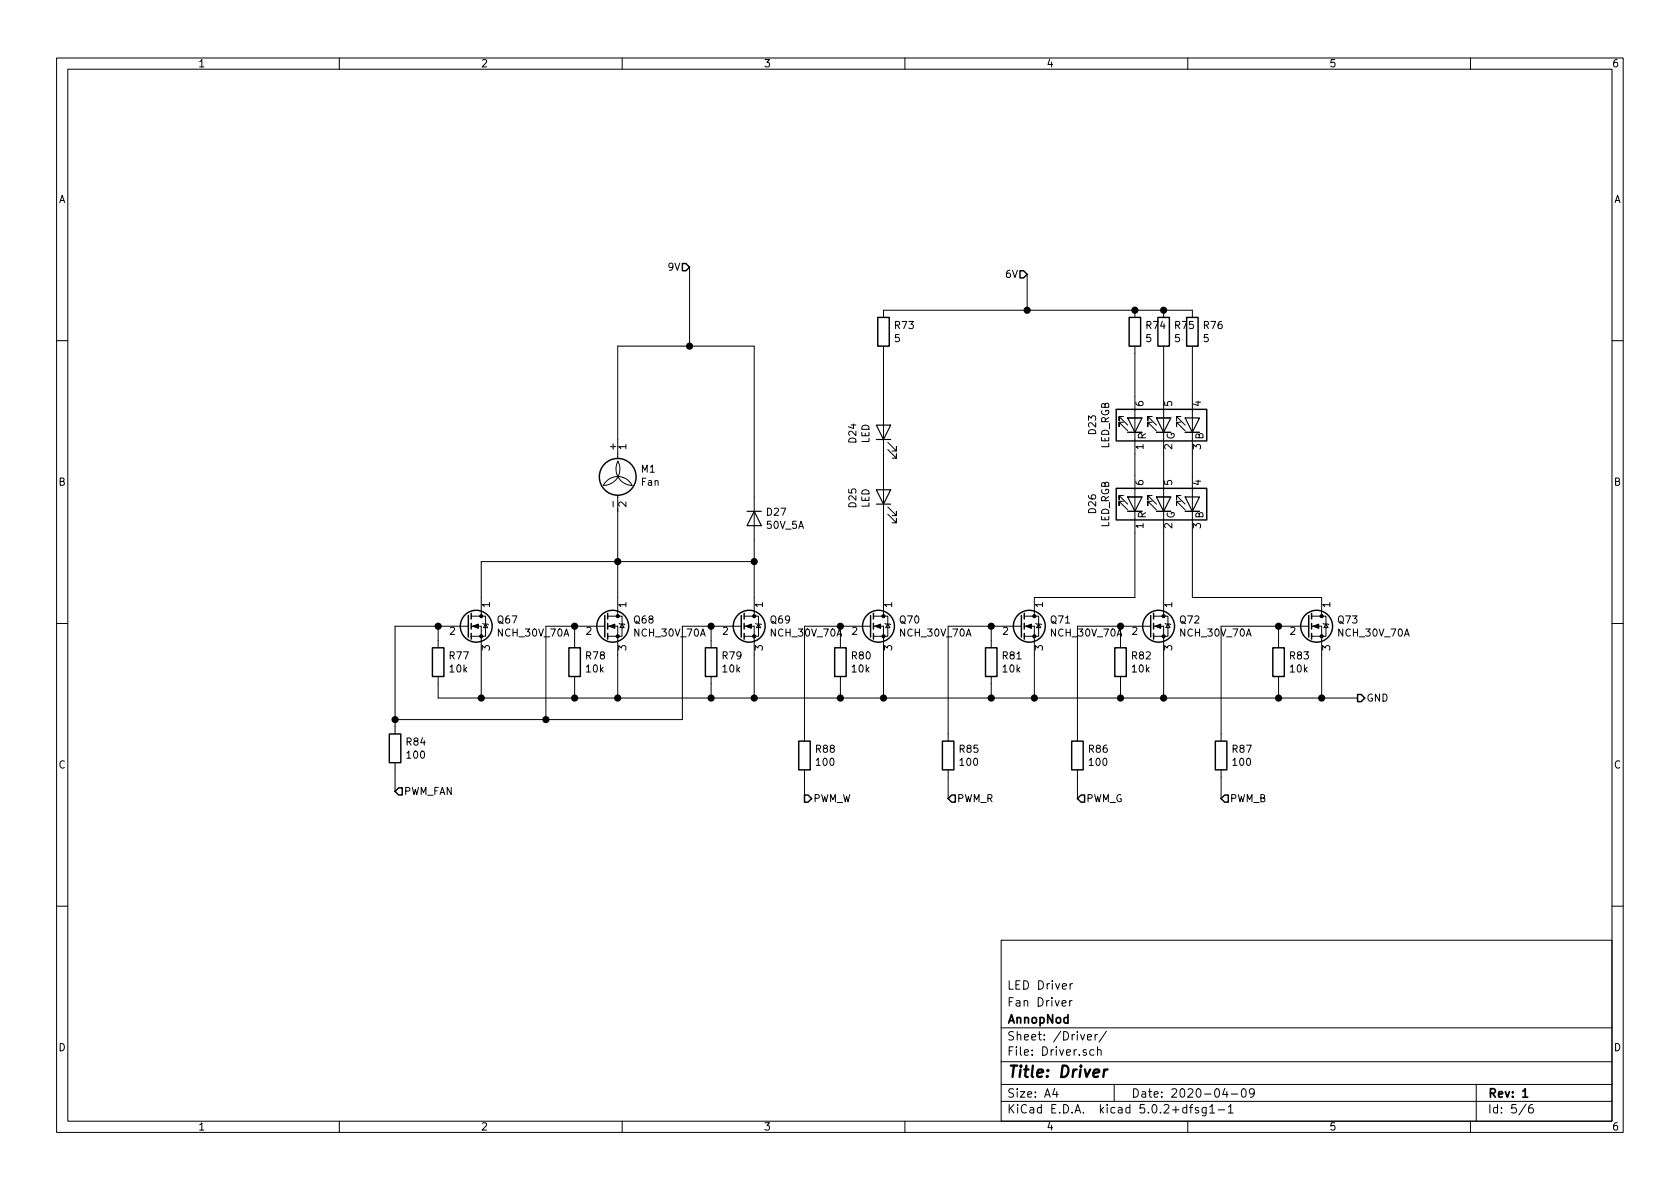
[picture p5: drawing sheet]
<svg xmlns="http://www.w3.org/2000/svg" width="297mm" height="210mm" viewBox="0 0 297 210" stroke-linecap="round" stroke-linejoin="round" font-family="sans-serif">
<g fill="none" stroke="#000" stroke-width=".18">
<path d="M10 10.3h277v189.9h-277zM12 12.2h273v186.1h-273zM60 10.3v1.9M110 10.3v1.9M160 10.3v1.9M210 10.3v1.9M260 10.3v1.9M121.9 47.2v14M156.2 56.1v-1.2h54.6v1.2M181.6 48.5v6.4M200.7 54.9v1.2M205.7 54.9v1.2"/>
<path d="M10 60.2h2M156.2 61.2v47.8M157 79.5l1.5 1.5v-.7v.7h-.8M157 78.2l1.5 1.6v-.8v.8h-.8M198.6 74.7h-.7v.7v-.7l1.5 1.5M198.6 73.7h-.7v.7v-.7l1.5 1.5M199.4 73.9h2.5zM199.4 73.9h.1M199.4 76.4h2.5M200.7 61.2v44.5h-17.8v3.3M203.7 74.7h-.8v.7v-.7l1.6 1.5M203.7 73.7h-.8v.7v-.7l1.6 1.5"/>
<path d="M204.5 73.9h2.5zM204.5 73.9h.1M204.5 76.4h2.5M205.7 61.2v47.8M208.8 74.7h-.8v.7v-.7l1.5 1.5M208.8 73.7h-.8v.7v-.7l1.5 1.5M209.5 76.4h2.6M210.8 61.2v44.5h22.9v3.3M285 60.2h2M109.2 81.5a2.86 2.86 0 0 1-2.5 4.3 2.85 2.85 0 0 1 2.5-1.5 2.85 2.85 0 0 1 2.6 1.5 2.9 2.9 0 0 1-2.5-4.2M109.2 81.1v-19.9h24.1v47.8M109.2 87.6v21.4"/>
<path d="M133.3 99.3h-48.2v9.7M157 90.9l1.5 1.6v-.8v.8h-.8M157 89.7l1.5 1.5v-.8v.8h-.8M198.6 88.6h-.7v.8v-.8l1.5 1.6M198.6 87.6h-.7v.8v-.8l1.5 1.5M199.4 87.9h2.5zM199.4 87.9h.1M199.4 90.4h2.5M203.7 88.6h-.8v.8v-.8l1.6 1.6M203.7 87.6h-.8v.8v-.8l1.6 1.5M204.5 87.9h2.5zM204.5 87.9h.1"/>
<path d="M204.5 90.4h2.5M208.8 88.6h-.8v.8v-.8l1.5 1.6M208.8 87.6h-.8v.8v-.8l1.5 1.5M209.5 90.4h2.6M10 110.3h2M77.5 110.7v3.8M77.5 119.6v3.8h162.5M82.5 110.7h-12.7v19.1M82.6 110.7h.2M83.3 110.7h1.8v12.7M83.3 109h1.8M85.1 109h.8v3.5h-2.6"/>
<path d="M85.3 110.2l.2 .2h.7l.2 .1M85.9 110.4l.3 .6h-.7zM101.6 110.7v3.8M101.6 119.6v3.8M106.7 110.7h-10.2v16.5M106.7 110.7h.2M107.4 110.7h1.8v12.7M107.4 109h1.8M109.2 109h.8v3.5h-2.6M109.5 110.2l.1 .2h.8l.1 .1M110 110.4l.4 .6h-.8zM125.7 110.7v3.8"/>
<path d="M125.7 119.6v3.8M130.8 110.7h-10.2v16.5h-50.8M130.9 110.7h.2M131.6 110.7h1.7v12.7M131.6 109h1.7M133.3 109h.8v3.5h-2.5M133.6 110.2l.1 .2h.8l.1 .1M134.1 110.4l.4 .6h-.8zM148.6 113.3v1.2M148.6 119.6v3.8M153.7 110.7h-11.5v20.4M153.7 110.7h.2"/>
<path d="M154.4 110.7h1.8v12.7M154.4 109h1.8M156.2 109h.8v3.5h-2.6M156.5 110.2l.1 .2h.8l.1 .1M157 110.4l.4 .6h-.8zM175.3 110.7v3.8M175.3 119.6v3.8M180.3 110.7h-12.7v20.4M180.4 110.7h.2M181.1 110.7h1.8v12.7M181.1 109h1.8M182.9 109h.7v3.5h-2.5"/>
<path d="M183.1 110.2l.2 .2h.7l.1 .1M183.6 110.4l.4 .6h-.7zM198.1 113.3v1.2M198.1 119.6v3.8M203.2 110.7h-12.7v20.4M203.3 110.7h.2M204 110.7h1.7v12.7M204 109h1.7M205.7 109h.8v3.5h-2.5M206 110.2l.1 .2h.8l.1 .1M206.5 110.4l.4 .6h-.8zM226.1 110.7v3.8"/>
<path d="M226.1 119.6v3.8M231.1 110.7h-15.2v20.4M231.2 110.7h.2M231.9 110.7h1.8v12.7M231.9 109h1.8M233.7 109h.7v3.5h-2.5M233.9 110.2l.2 .2h.7l.1 .1M234.4 110.4l.4 .6h-.7zM285 110.3h2M69.8 134.9v5M142.2 136.1v5.1M167.6 136.1v5.1"/>
<path d="M190.5 136.1v5.1M215.9 136.1v5.1M10 160.2h2M177 166.3h108v32h-108zM187.8 177.4l.7-.1-.1-.3-.4-.1-.2 .2v.7h.6M189.1 176.9v1M189.2 173.9v1M189.6 176.9l-.5 .3M189.6 173.9l-.3 .1-.1 .2M285 160.2h2M60 198.3v1.9M110 198.3v1.9"/>
<path d="M160 198.3v1.9M177 194.8h108M177 191.8h108M177 187.8h108M177 181.8h108M186.5 192.5l-.4 1h1M186.8 193v1M192.3 183.4l.7-.1-.1-.3-.4-.1-.2 .2v.7h.6M193.4 185.7l-.4-.1-.3 .3 .1 .6 .2 .1 .4-.1M193.6 182.9v1M194.1 185.7l.2-.1 .3 .1 .1 .9M194.1 182.9l-.5 .3"/>
<path d="M194.1 185.1v1.5M195.6 182.3l-1.3 2M197 191.8v3M210 198.3v1.9M210.3 195.8h.6M210.9 195.3l-.4 .2v1.3M211.9 195.9l-.4-.1-.2 .2 .1 .3 .5 .1v.3h-.6M213.3 195.8v1.2l-.3 .3h-.4M213.3 195.9l-.5-.1-.3 .3 .1 .6 .2 .1 .5-.1M213.9 195.8l.4-.5v1.5M213.9 196.8h.9M215.4 196.3h1.1"/>
<path d="M216.6 192.5l-.4 1h.9M216.9 193v1M217.2 195.8l.4-.5v1.5M217.2 196.8h.8M217.7 193.5h1.1M219.6 192.7l.4-.2a.94 .94 0 0 1 0 1.5 .82 .82 0 0 1-.4-1.3zM221.8 193.2l-.3 .3h-.3l-.3-.3v-.4l.2-.2 .4-.1 .2 .2a1.13 1.13 0 0 1-.2 1.2l-.4 .1M260 198.3v1.9M261 191.8v6.5M269.8 195.2l-1.2 2M271 195.3a.62 .62 0 0 0-.7 .7v.7l.3 .1 .4-.1 .1-.5-.1-.2-.4-.1-.3 .3"/>
</g>
<path d="M269.2 193l.5-.5v1.5M269.2 194h.9" fill="none" stroke="#000" stroke-width=".3"/>
<path d="M195.2 189.1l-.1 1.3M195.8 189.1a.55 .55 0 0 0-.6 .4" fill="none" stroke="#000" stroke-width=".41"/>
<g fill="none" stroke="#000" stroke-width=".25">
<path d="M120.6 46.6h.7l.6 .6-.6 .7h-.7zM155.2 56.1h2v5.1h-2zM180.3 47.9h.7l.6 .6-.6 .6h-.7zM199.6 56.1h2.1v5.1h-2.1zM204.7 56.1h2.1v5.1h-2.1zM209.8 56.1h2v5.1h-2zM197.4 72.4h16v5.6h-16zM197.4 86.4h16v5.5h-16zM76.5 114.5h2v5.1h-2zM82.8 108.8v3.8M83.3 108.5v1M83.3 110.2v1"/>
<path d="M83.3 112v1M100.6 114.5h2v5.1h-2zM106.9 108.8v3.8M107.4 108.5v1M107.4 110.2v1M107.4 112v1M124.7 114.5h2v5.1h-2zM131.1 108.8v3.8M131.6 108.5v1M131.6 110.2v1M131.6 112v1M147.6 114.5h2v5.1h-2z"/>
<path d="M153.9 108.8v3.8M154.4 108.5v1M154.4 110.2v1M154.4 112v1M174.2 114.5h2.1v5.1h-2.1zM180.6 108.8v3.8M181.1 108.5v1M181.1 110.2v1M181.1 112v1M197.1 114.5h2v5.1h-2zM203.5 108.8v3.8M204 108.5v1"/>
<path d="M204 110.2v1M204 112v1M225 114.5h2.1v5.1h-2.1zM231.4 108.8v3.8M231.9 108.5v1M231.9 110.2v1M231.9 112v1M68.8 129.8h2.1v5.1h-2.1zM70.5 139.3h.6v1.3h-.6l-.7-.7zM141.2 131.1h2.1v5h-2.1zM166.6 131.1h2.1v5h-2.1zM189.5 131.1h2v5h-2z"/>
<path d="M214.9 131.1h2v5h-2zM240 122.8h.7l.6 .6-.6 .7h-.7zM142.2 140.6h.7l.6 .6-.6 .7h-.7zM168.3 140.6h.6v1.3h-.6l-.7-.7zM191.1 140.6h.7v1.3h-.7l-.6-.7zM216.5 140.6h.7v1.3h-.7l-.6-.7z"/>
<circle cx="109.2" cy="84.3" r="3.3"/>
<circle cx="84.2" cy="110.7" r="2.82"/>
<circle cx="108.3" cy="110.7" r="2.82"/>
<circle cx="132.5" cy="110.7" r="2.82"/>
<circle cx="155.3" cy="110.7" r="2.82"/>
<circle cx="182" cy="110.7" r="2.82"/>
<circle cx="204.9" cy="110.7" r="2.82"/>
<circle cx="232.8" cy="110.7" r="2.82"/>
</g>
<g fill="none" stroke="#000" stroke-width=".2">
<path d="M154.9 75.2h2.6l-1.3 2.5zM154.9 77.7h2.6M199.4 73.9h2.5l-1.2 2.5zM199.4 76.4h2.5M204.5 73.9h2.5l-1.3 2.5zM204.5 76.4h2.5M209.5 73.9h2.6l-1.3 2.5zM209.5 76.4h2.6M132.1 90.4h2.5M133.3 90.4l1.3 2.6h-2.5zM154.9 86.6h2.6l-1.3 2.5zM154.9 89.1h2.6"/>
<path d="M199.4 87.9h2.5l-1.2 2.5zM199.4 90.4h2.5M204.5 87.9h2.5l-1.3 2.5zM204.5 90.4h2.5M209.5 87.9h2.6l-1.3 2.5zM209.5 90.4h2.6"/>
</g>
<g fill="#000" stroke="#000" stroke-width=".18">
<path d="M83.6 110.7l1-.3v.7zM107.7 110.7l1-.3v.7zM131.8 110.7l1-.3v.7zM154.7 110.7l1-.3v.7zM181.4 110.7l1-.3v.7zM204.2 110.7l1-.3v.7zM232.2 110.7l1-.3v.7z"/>
<circle cx="85.1" cy="112.5" r=".28"/>
<circle cx="85.1" cy="109" r=".28"/>
<circle cx="109.2" cy="109" r=".28"/>
<circle cx="109.2" cy="112.5" r=".28"/>
<circle cx="133.3" cy="109" r=".28"/>
<circle cx="133.3" cy="112.5" r=".28"/>
<circle cx="156.2" cy="112.5" r=".28"/>
<circle cx="156.2" cy="109" r=".28"/>
<circle cx="182.9" cy="112.5" r=".28"/>
<circle cx="182.9" cy="109" r=".28"/>
<circle cx="205.7" cy="109" r=".28"/>
<circle cx="205.7" cy="112.5" r=".28"/>
<circle cx="233.7" cy="112.5" r=".28"/>
<circle cx="233.7" cy="109" r=".28"/>
</g>
<g fill="#000" stroke="#000" stroke-width=".25">
<circle cx="181.6" cy="54.9" r=".51"/>
<circle cx="200.7" cy="54.9" r=".51"/>
<circle cx="205.7" cy="54.9" r=".51"/>
<circle cx="121.9" cy="61.2" r=".51"/>
<circle cx="109.2" cy="99.3" r=".51"/>
<circle cx="133.4" cy="99.3" r=".51"/>
<circle cx="77.5" cy="110.7" r=".51"/>
<circle cx="101.6" cy="110.7" r=".51"/>
<circle cx="125.7" cy="110.7" r=".51"/>
<circle cx="148.6" cy="110.7" r=".51"/>
<circle cx="175.3" cy="110.7" r=".51"/>
<circle cx="198.1" cy="110.7" r=".51"/>
<circle cx="226.1" cy="110.7" r=".51"/>
<circle cx="69.9" cy="127.2" r=".51"/>
<circle cx="85.1" cy="123.4" r=".51"/>
<circle cx="96.5" cy="127.2" r=".51"/>
<circle cx="101.6" cy="123.4" r=".51"/>
<circle cx="109.2" cy="123.4" r=".51"/>
<circle cx="125.7" cy="123.4" r=".51"/>
<circle cx="133.4" cy="123.4" r=".51"/>
<circle cx="148.6" cy="123.4" r=".51"/>
<circle cx="156.2" cy="123.4" r=".51"/>
<circle cx="175.3" cy="123.4" r=".51"/>
<circle cx="182.9" cy="123.4" r=".51"/>
<circle cx="198.1" cy="123.4" r=".51"/>
<circle cx="205.7" cy="123.4" r=".51"/>
<circle cx="226.1" cy="123.4" r=".51"/>
<circle cx="233.7" cy="123.4" r=".51"/>
</g>
<text font-size="2.8" x="178" y="190.5">Title: Driver</text>
<g font-size="2.1">
<text x="178" y="178">Fan Driver</text>
<text x="178" y="175">LED Driver</text>
<text x="178" y="184">Sheet: /Driver/</text>
<text x="178" y="181">AnnopNod</text>
<text x="178" y="186.7">File: Driver.sch</text>
<text x="178" y="196.9">KiCad E.D.A. kicad 5.0.2+dfsg1-1</text>
<text x="178" y="194.1">Size: A4</text>
<text x="200" y="194.1">Date: 2020-04-09</text>
<text x="263" y="194.1">Rev: 1</text>
<text x="263" y="196.9">Id: 5/6</text>
</g>
<g font-size="1.8">
<text x="35" y="11.9">1</text>
<text x="85" y="11.9">2</text>
<text x="135" y="11.9">3</text>
<text x="185" y="11.9">4</text>
<text x="235" y="11.9">5</text>
<text x="285" y="11.9">6</text>
<text x="10.4" y="35.9">A</text>
<text x="285.4" y="35.9">A</text>
<text x="118.2" y="47.9">9V</text>
<text x="177.9" y="49.1">6V</text>
<text x="158.3" y="58.2">R73</text>
<text x="202.7" y="58.2">R74</text>
<text x="207.8" y="58.2">R75</text>
<text x="212.9" y="58.2">R76</text>
<text x="158.2" y="60.5">5</text>
<text x="202.6" y="60.5">5</text>
<text x="207.7" y="60.5">5</text>
<text x="212.8" y="60.5">5</text>
<text x="202.2" y="71.9" transform="rotate(-90 202.2 71.9)">6</text>
<text x="207.3" y="71.9" transform="rotate(-90 207.3 71.9)">5</text>
<text x="212.3" y="71.9" transform="rotate(-90 212.3 71.9)">4</text>
<text x="193.8" y="76.8" transform="rotate(-90 193.8 76.8)">D23</text>
<text x="202.6" y="77.7" transform="rotate(-90 202.6 77.7)">R</text>
<text x="207.7" y="77.8" transform="rotate(-90 207.7 77.8)">G</text>
<text x="212.8" y="77.7" transform="rotate(-90 212.8 77.7)">B</text>
<text x="109" y="79.5" transform="rotate(-90 109 79.5)">+</text>
<text x="110.7" y="79.5" transform="rotate(-90 110.7 79.5)">1</text>
<text x="113.4" y="83.6">M1</text>
<text x="151.4" y="78.3" transform="rotate(-90 151.4 78.3)">D24</text>
<text x="153.7" y="78.4" transform="rotate(-90 153.7 78.4)">LED</text>
<text x="196.1" y="79.4" transform="rotate(-90 196.1 79.4)">LED_RGB</text>
<text x="202.2" y="79.5" transform="rotate(-90 202.2 79.5)">1</text>
<text x="207.3" y="79.5" transform="rotate(-90 207.3 79.5)">2</text>
<text x="212.3" y="79.5" transform="rotate(-90 212.3 79.5)">3</text>
<text x="10.4" y="85.9">B</text>
<text x="109" y="89.4" transform="rotate(-90 109 89.4)">-</text>
<text x="110.7" y="89.6" transform="rotate(-90 110.7 89.6)">2</text>
<text x="113.4" y="85.9">Fan</text>
<text x="151.4" y="89.7" transform="rotate(-90 151.4 89.7)">D25</text>
<text x="153.7" y="89.9" transform="rotate(-90 153.7 89.9)">LED</text>
<text x="202.2" y="85.8" transform="rotate(-90 202.2 85.8)">6</text>
<text x="207.3" y="85.8" transform="rotate(-90 207.3 85.8)">5</text>
<text x="212.3" y="85.8" transform="rotate(-90 212.3 85.8)">4</text>
<text x="285.4" y="85.9">B</text>
<text x="135.6" y="93.5">50V_5A</text>
<text x="135.6" y="91.2">D27</text>
<text x="193.8" y="90.7" transform="rotate(-90 193.8 90.7)">D26</text>
<text x="196.1" y="93.4" transform="rotate(-90 196.1 93.4)">LED_RGB</text>
<text x="202.2" y="93.4" transform="rotate(-90 202.2 93.4)">1</text>
<text x="202.6" y="91.7" transform="rotate(-90 202.6 91.7)">R</text>
<text x="207.3" y="93.4" transform="rotate(-90 207.3 93.4)">2</text>
<text x="207.7" y="91.7" transform="rotate(-90 207.7 91.7)">G</text>
<text x="212.3" y="93.4" transform="rotate(-90 212.3 93.4)">3</text>
<text x="212.8" y="91.7" transform="rotate(-90 212.8 91.7)">B</text>
<text x="86.6" y="107.4" transform="rotate(-90 86.6 107.4)">1</text>
<text x="110.7" y="107.4" transform="rotate(-90 110.7 107.4)">1</text>
<text x="134.9" y="107.4" transform="rotate(-90 134.9 107.4)">1</text>
<text x="157.7" y="107.4" transform="rotate(-90 157.7 107.4)">1</text>
<text x="184.4" y="107.4" transform="rotate(-90 184.4 107.4)">1</text>
<text x="207.3" y="107.4" transform="rotate(-90 207.3 107.4)">1</text>
<text x="235.2" y="107.4" transform="rotate(-90 235.2 107.4)">1</text>
<text x="79.5" y="112.3">2</text>
<text x="88" y="110.3">Q67</text>
<text x="88.2" y="112.6">NCH_30V_70A</text>
<text x="103.7" y="112.3">2</text>
<text x="112.2" y="110.3">Q68</text>
<text x="112.3" y="112.6">NCH_30V_70A</text>
<text x="127.8" y="112.3">2</text>
<text x="136.3" y="110.3">Q69</text>
<text x="136.4" y="112.6">NCH_30V_70A</text>
<text x="150.6" y="112.3">2</text>
<text x="159.2" y="110.3">Q70</text>
<text x="159.3" y="112.6">NCH_30V_70A</text>
<text x="177.3" y="112.3">2</text>
<text x="185.8" y="110.3">Q71</text>
<text x="186" y="112.6">NCH_30V_70A</text>
<text x="200.2" y="112.3">2</text>
<text x="208.7" y="110.3">Q72</text>
<text x="208.8" y="112.6">NCH_30V_70A</text>
<text x="228.1" y="112.3">2</text>
<text x="236.6" y="110.3">Q73</text>
<text x="236.8" y="112.6">NCH_30V_70A</text>
<text x="79.5" y="116.6">R77</text>
<text x="79.6" y="118.9">10k</text>
<text x="86.6" y="115" transform="rotate(-90 86.6 115)">3</text>
<text x="103.7" y="116.6">R78</text>
<text x="103.7" y="118.9">10k</text>
<text x="110.7" y="115" transform="rotate(-90 110.7 115)">3</text>
<text x="127.8" y="116.6">R79</text>
<text x="127.8" y="118.9">10k</text>
<text x="134.9" y="115" transform="rotate(-90 134.9 115)">3</text>
<text x="150.6" y="116.6">R80</text>
<text x="150.7" y="118.9">10k</text>
<text x="157.7" y="115" transform="rotate(-90 157.7 115)">3</text>
<text x="177.3" y="116.6">R81</text>
<text x="177.4" y="118.9">10k</text>
<text x="184.4" y="115" transform="rotate(-90 184.4 115)">3</text>
<text x="200.2" y="116.6">R82</text>
<text x="200.2" y="118.9">10k</text>
<text x="207.3" y="115" transform="rotate(-90 207.3 115)">3</text>
<text x="228.1" y="116.6">R83</text>
<text x="228.2" y="118.9">10k</text>
<text x="235.2" y="115" transform="rotate(-90 235.2 115)">3</text>
<text x="241.6" y="124.1">GND</text>
<text x="71.9" y="131.8">R84</text>
<text x="10.4" y="135.9">C</text>
<text x="72" y="134.2">100</text>
<text x="144.3" y="133.1">R88</text>
<text x="144.4" y="135.4">100</text>
<text x="169.7" y="133.1">R85</text>
<text x="169.8" y="135.4">100</text>
<text x="192.6" y="133.1">R86</text>
<text x="192.7" y="135.4">100</text>
<text x="218" y="133.1">R87</text>
<text x="218.1" y="135.4">100</text>
<text x="285.4" y="135.9">C</text>
<text x="71.4" y="140.6">PWM_FAN</text>
<text x="143.8" y="141.9">PWM_W</text>
<text x="169.2" y="141.9">PWM_R</text>
<text x="192" y="141.9">PWM_G</text>
<text x="217.4" y="141.9">PWM_B</text>
<text x="10.4" y="185.9">D</text>
<text x="285.4" y="185.9">D</text>
<text x="35" y="199.9">1</text>
<text x="85" y="199.9">2</text>
<text x="135" y="199.9">3</text>
<text x="185" y="199.9">4</text>
<text x="235" y="199.9">5</text>
<text x="285" y="199.9">6</text>
</g>
</svg>
